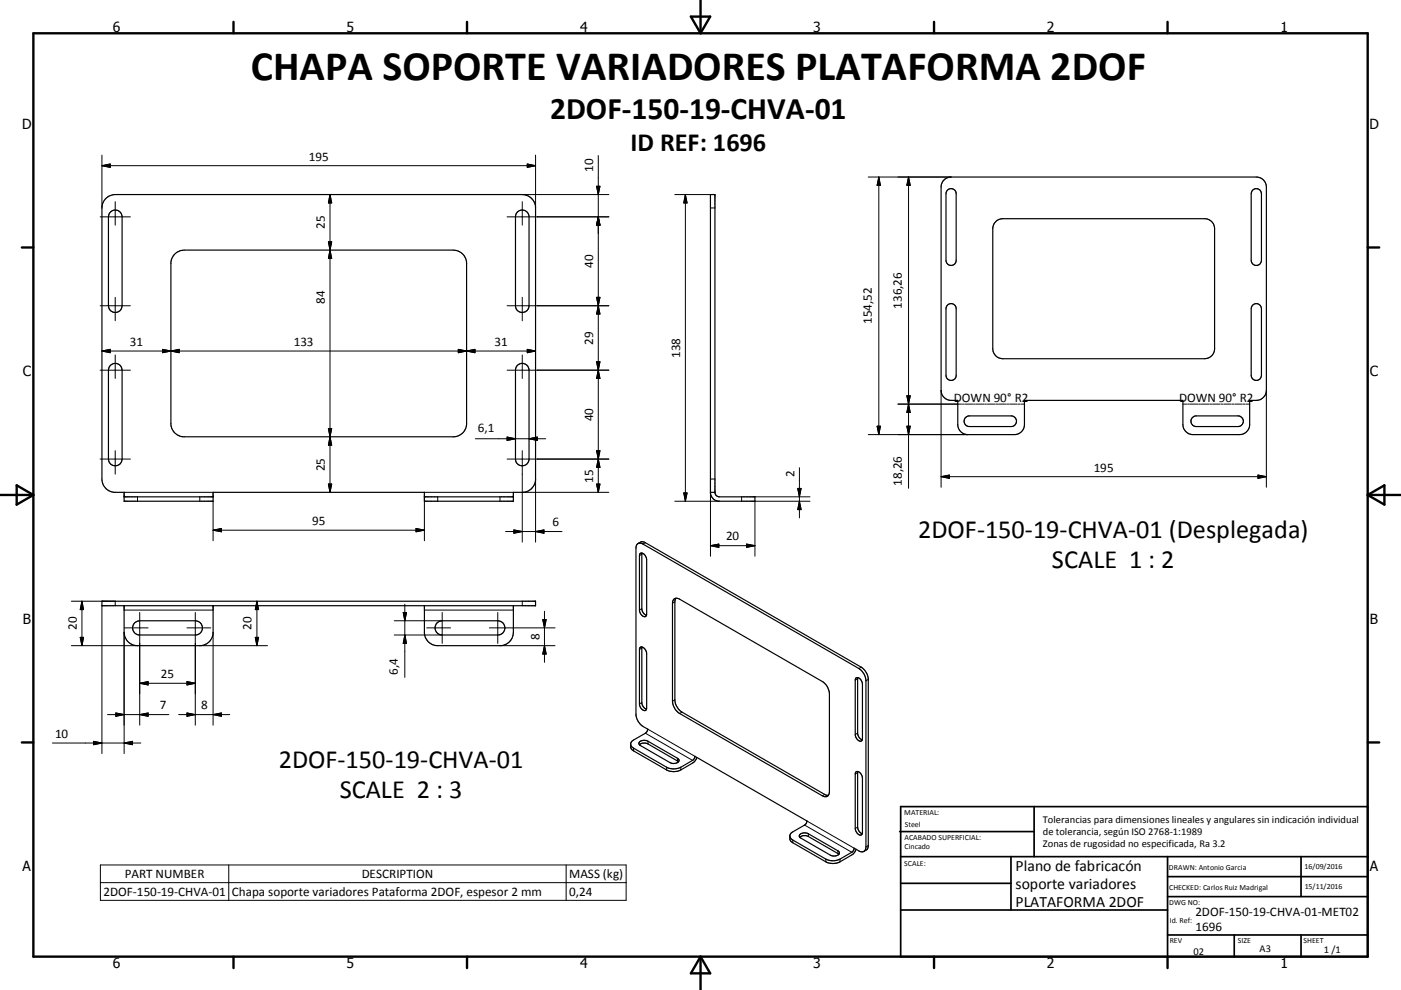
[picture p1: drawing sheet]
<svg xmlns="http://www.w3.org/2000/svg" width="420mm" height="297mm" viewBox="0 0 420 297" stroke-linecap="round" stroke-linejoin="round" font-family="sans-serif">
<g fill="none" stroke="#000" stroke-width=".36">
<path d="M31.9 59.4l1.2-.7 1.4-.3h122.1a4 4 0 0 1 4 4v81.3a4 4 0 0 1-4 4h-2.7v2.7h-26.7v-2.7h-63.3v2.7h-26.7v-2.7h-2.7a4 4 0 0 1-3.9-4v-81.3l.2-1.4zM283 54l1-.7 1.1-.2h91.5a3 3 0 0 1 3.1 3v61a3 3 0 0 1-3.1 3h-1.9v7.3a3 3 0 0 1-3 3h-14.1a3 3 0 0 1-3-3v-7.3h-47.5v7.3a3 3 0 0 1-3 3h-14a3 3 0 0 1-3-3v-7.3h-2a3 3 0 0 1-3-3v-61l.3-1.1zM284.1 57a1.52 1.52 0 0 1 1.6-.3 1.52 1.52 0 0 1 1 1.4v20a1.52 1.52 0 0 1-1.6 1.5 1.52 1.52 0 0 1-1.5-1.5v-20zM375.6 57a1.53 1.53 0 0 1 1.6-.3 1.53 1.53 0 0 1 1 1.4v20a1.54 1.54 0 0 1-1.5 1.5 1.54 1.54 0 0 1-1.6-1.5v-20zM33.2 63.6a2.03 2.03 0 0 1 2.2-.4 2.03 2.03 0 0 1 1.2 1.9v26.6a2.05 2.05 0 0 1-2 2 2.05 2.05 0 0 1-2.1-2v-26.6l.3-1zM52.2 76.4l1.6-1.1 1.4-.3h80.7a4 4 0 0 1 4 4v48.1a4 4 0 0 1-4 3.9h-80.7a4 4 0 0 1-4-3.9v-48.1l.3-1.4zM155.2 63.6a2.04 2.04 0 0 1 2.2-.4 2.04 2.04 0 0 1 1.2 1.9v26.6a2.03 2.03 0 0 1-2 2 2.03 2.03 0 0 1-2.1-2v-26.6l.3-1zM298.5 66.5l1-.7 1.1-.2h60.5a3 3 0 0 1 3 3v36a3 3 0 0 1-3 3h-60.5a3 3 0 0 1-3-3v-36l.3-1.1zM284.1 91.5a1.51 1.51 0 0 1 1.6-.3 1.51 1.51 0 0 1 1 1.4v20a1.52 1.52 0 0 1-1.6 1.5 1.52 1.52 0 0 1-1.5-1.5v-20zM375.6 91.5a1.52 1.52 0 0 1 1.6-.3 1.52 1.52 0 0 1 1 1.4v20a1.54 1.54 0 0 1-1.5 1.5 1.54 1.54 0 0 1-1.6-1.5v-20zM33.2 109.6a2.05 2.05 0 0 1 2.2-.4 2.05 2.05 0 0 1 1.2 1.9v26.6a2.05 2.05 0 0 1-2 2 2.05 2.05 0 0 1-2.1-2v-26.6l.3-1zM155.2 109.6a2.05 2.05 0 0 1 2.2-.4 2.05 2.05 0 0 1 1.2 1.9v26.6a2.03 2.03 0 0 1-2 2 2.03 2.03 0 0 1-2.1-2v-26.6l.3-1z"/>
<path d="M289.6 125.2l1.1-.4h12.5a1.6 1.6 0 0 1 1.6 1.6 1.6 1.6 0 0 1-1.6 1.6h-12.5a1.59 1.59 0 0 1-1.5-1 1.59 1.59 0 0 1 .4-1.8zM357.6 125.2l1.1-.4h12.5a1.6 1.6 0 0 1 1.6 1.6 1.6 1.6 0 0 1-1.6 1.6h-12.5a1.59 1.59 0 0 1-1.5-1 1.59 1.59 0 0 1 .4-1.8zM37.2 149.1h26.7M127.2 149.1h26.7M213 147.7a2.67 2.67 0 0 0 2.7 2.7h10.6v-1.3h-10.6a1.35 1.35 0 0 1-1.4-1.4M213 147.7v-89.3h1.3v89.3M213 147.7h1.3M191.3 163.1l1.1-.6 1.1 .3 64.7 37.4a4.8 4.8 0 0 1 2.1 3.6v49.9l-.3 1-1 .7M191.3 163.1l.7-.2 .8 .3 64.7 37.4a4.7 4.7 0 0 1 2.1 3.6v49.9l-.1 .8-.5 .5M191.3 163.1l-.6 1v50.5a4.9 4.9 0 0 0 2.1 3.3l1.4 .9-.3 .7-4.2 2.7-.6 1M191.9 166.1a1.59 1.59 0 0 1 2 1.8v16.4a.77 .77 0 0 1-.7 .8 .77 .77 0 0 1-.8-.6l-.5-.7-.2-.8v-16.3zM192.5 165.9l-.1 16.9a2.27 2.27 0 0 0 1.4 1.8"/>
<path d="M202.1 179.7l.8-.2 .9 .3 42.7 24.7a4.7 4.7 0 0 1 2.2 3.6v29.4a1.3 1.3 0 0 1-.7 1.4 1.3 1.3 0 0 1-1.5-.2l-42.7-24.6a4.8 4.8 0 0 1-2.2-3.7v-29.4zM202.6 179.5l-.3 1.1v29.4a4.8 4.8 0 0 0 2.2 3.6l42.7 24.7 1.1 .3M30.6 180.4h130v1.3h-130zM37.2 181.7v8a4 4 0 0 0 4 4h18.7a4 4 0 0 0 4-4v-8M40.3 186.9l.9-.5 .7-.2h16.7a2.13 2.13 0 0 1 2.1 2.2 2.13 2.13 0 0 1-2.1 2.1h-16.7a2.13 2.13 0 0 1-2-1.3 2.13 2.13 0 0 1 .4-2.3zM127.2 181.7v8a4 4 0 0 0 4 4h18.7a4 4 0 0 0 4-4v-8M131 186.9l.9-.5 .7-.2h16.6a2.13 2.13 0 0 1 2.2 2.2 2.13 2.13 0 0 1-2.2 2.1h-16.6a2.13 2.13 0 0 1-2-1.3 2.13 2.13 0 0 1 .4-2.3zM191.9 194.3a1.58 1.58 0 0 1 2 1.8v16.3a.77 .77 0 0 1-.7 .8 .77 .77 0 0 1-.8-.5l-.5-.7-.2-.8v-16.4zM192.5 194.1l-.1 16.9a2.27 2.27 0 0 0 1.4 1.8M256.6 203.5a1.59 1.59 0 0 1 2 1.8v16.3a.77 .77 0 0 1-.7 .8 .77 .77 0 0 1-.8-.5l-.5-.7-.2-.8v-16.4zM257.2 203.3l-.1 16.6a2.2 2.2 0 0 0 1.4 2.1M189.1 223.2v1.1l.6 .8 10.2 5.9a4.7 4.7 0 0 0 4.2 0l4-2.4 .8-1.4"/>
<path d="M189.1 223.2l.2 .7 .7 .6 9.9 5.7a4.7 4.7 0 0 0 4.2 0l3.7-2.2 .5-1.1 33.6 19.4-.4 1-4.1 2.4-.6 1.1M191.7 223.5a2.15 2.15 0 0 1 2.6-.3l9.1 5.3M191.7 222.6a2.29 2.29 0 0 1 2.6-.2l8.8 5.1a.68 .68 0 0 1 .5 .6 .68 .68 0 0 1-.4 .6 2.43 2.43 0 0 1-2.3 .1l-9.1-5.2-.3-.5zM256.6 231.6a1.58 1.58 0 0 1 2 1.9v16.3a.77 .77 0 0 1-.7 .8 .77 .77 0 0 1-.8-.5l-.5-.8-.2-.8v-16.3zM257.2 231.5l-.1 16.6a2.2 2.2 0 0 0 1.4 2M236.8 250.8l.2 .6 .7 .6 9.9 5.7a4.7 4.7 0 0 0 4.2 0l3.7-2.1 .6-1.1 1.7 .9h1.2M236.8 250.8l.1 1.3 .5 .6 10.2 5.9a4.7 4.7 0 0 0 4.2 0l4-2.4 .9-1.4M239.8 251.2a2.22 2.22 0 0 1 2.6-.2l9.1 5.3M239.8 250.4a2.28 2.28 0 0 1 2.6-.3l8.8 5.2a.76 .76 0 0 1 .4 .8 .76 .76 0 0 1-.8 .6l-.8 .1-1.1-.2-9-5.3-.3-.5z"/>
</g>
<g fill="none" stroke="#000" stroke-width=".3">
<path d="M30.6 49.7h130M30.6 49.7l2.4-.5v1zM30.6 46.5v15.9M98.9 58.4l.5 2.5h-.9zM98.9 58.4v89.3M156.6 58.4h25.9M158.1 49.2l2.5 .5-2.5 .5zM160.6 46.5v15.9M178.9 55.9h1l-.5 2.5zM179.4 46.7v101M202.3 58.4h10.7M205.5 58.4v92"/>
<path d="M205.5 58.4l.5 2.5h-1zM260.3 53.1h24.8M263.5 53.1l.5 2.5h-1zM263.5 53.1v77.3M272.4 53.1v93.4M272.4 53.1l.5 2.5h-1zM30 65.1h9.1M34.5 60.5v7M98.5 72.5h.9l-.5 2.5zM98.9 75l.5 2.5h-.9zM152 65.1h30.5M156.6 60.5v7"/>
<path d="M179.4 65.1l.5 2.4h-1zM213 62.4h1.3M30 91.7h9.1M34.5 89.2v7M152 91.7h30.5M156.6 89.2v7M178.9 89.2h1l-.5 2.5zM179.4 91.7l.5 2.5h-1zM30 111.1h9.1M30.6 105.3l2.4-.5v1zM30.6 105.3h130M34.5 106.5v7"/>
<path d="M48.7 104.8l5 1v-1l-5 1zM137.4 104.8v1l5-1v1zM152 111.1h30.5M156.6 106.5v7M158.1 104.8l2.5 .5-2.5 .5zM178.9 108.5h1l-.5 2.6zM179.4 111.1l.5 2.4h-1zM271.9 118.8h1l-.5 2.4zM282.1 117.1v29.1M379.7 117.1v29.1M30 137.7h9.1M34.5 135.2v7"/>
<path d="M98.5 128.6h.9l-.5 2.4zM98.9 131l.5 2.6h-.9zM142.5 131.6h21.1M152 137.7h30.5M152 131.1l2.5 .5-2.5 .5zM156.6 135.2v27.4M158.6 131.6l2.5-.5v1zM178.9 135.2h1l-1 5h1zM260.3 130.4h29.8M263 127.9h1l-.5 2.5zM269.2 121.2h19.1M271.9 127.9h1l-.5 2.5z"/>
<path d="M272.4 121.2l.5 2.6h-1zM288.5 121.2h.6M289.4 121.2h2.2M291.9 121.2h.5M292.7 121.2h2.2M295.2 121.2h.6M296 121.2h2.2M298.5 121.2h.6M299.4 121.2h2.2M301.9 121.2h.5M302.7 121.2h2.2M305.2 121.2h.6"/>
<path d="M306 121.2h1.1M354.6 121.2h1.2M356 121.2h.6M356.9 121.2h2.2M359.4 121.2h.5M360.2 121.2h2.2M362.7 121.2h.6M363.5 121.2h2.3M366.1 121.2h.5M366.9 121.2h2.2M369.4 121.2h.5M370.2 121.2h2.2"/>
<path d="M372.7 121.2h.6M373.5 121.2h1.2M37.2 147.7h26.7M41.2 149.1v1.3M59.9 149.1v1.3M63.9 159.1l2.5-.5v.9zM63.9 150.4v11.8M63.9 159.1h63.3M98.5 145.2h.9l-.5 2.5zM124.7 158.6l2.5 .5-2.5 .4zM127.2 147.7h26.7M127.2 149.1v13.1"/>
<path d="M131.2 149.1v1.3M149.9 149.1v1.3M151.6 159.5h16.9M154.1 159l2.5 .5-2.5 .5zM156.6 147.7h25.9M160.6 143.7v18.9M160.6 159.5l2.5-.5v1zM178.9 145.2h1l-.5 2.5zM202.3 150.4h13.4M205 147.9h1l-.5 2.5zM213 143.7h1.3M213 147.7v19.2"/>
<path d="M222.3 149.1v1.3M226.3 149.1h16.5M239.2 146.5h1l-.5 2.6zM239.7 140.3v15.1M239.7 150.4l.5 2.5h-1zM242.8 150.4h-16.5v16.5M282.1 143h97.6M282.1 143l2.5-.5v1zM377.1 142.5l2.6 .5-2.6 .5zM192.4 166.3l-.7 .4M193.5 162.8l-.7 .4M213 163.7h13.3"/>
<path d="M213 163.7l2.5-.5v1zM223.8 163.2l2.5 .5-2.5 .5zM21.4 180.4h13.1v1.3M21.4 193.7h19.8M24.1 191.2h.9l-.4 2.5zM24.6 180.4l.4 2.5h-.9zM24.6 180.4v13.3M30.6 181.7v44.4M37.2 183h26.7M37.2 189.7v36.4M37.3 188.4h7.1M41.9 183.8v33.8"/>
<path d="M56.1 188.4h7.1M58.6 183.8v33.8M59.9 193.7h20.3M63.9 189.7v27.9M76.5 191.2h1l-.5 2.5zM77 180.4v13.3M77 180.4l.5 2.5h-1zM118.2 190.5h14.3M118.2 186.2h14.3M120.9 183.8h1l-.5 2.4zM121.4 181.3v21.9M121.4 190.5l.5 2.5h-1z"/>
<path d="M127.2 183h26.7M127.9 188.4h7.2M132.6 183.8v9.2M146.7 188.4h19.7M149.2 183.8v9.2M149.9 193.7h16.5M156.6 180.4v1.3M162.7 185.9h1l-.5 2.5zM163.2 183.4v15.3M163.2 193.7l.5 2.5h-1zM192.4 182.6l-.7 .4M192.4 194.4l-.7 .4"/>
<path d="M202.3 180.6l-.7 .4M32.2 214.4h18.4M34.7 213.9l2.5 .5-2.5 .5zM41.9 214.4l2.5-.5v1zM41.9 205l2.5-.5v1zM41.9 205h16.7M53.6 214.4h15.3M56.1 204.5l2.5 .5-2.5 .5zM56.1 213.9l2.5 .5-2.5 .5zM63.9 214.4l2.5-.5v1zM192.4 210.8l-.7 .4M193.5 220l14.1 8.1"/>
<path d="M194.2 218.8l14.1 8.1M202.3 210l-.7 .4M204.5 213.6l-.7 .5M257.1 219.9l-.7 .5M257.1 203.6l-.7 .4M258.2 200.2l-.7 .4M260.3 203.8l-.7 .4M15.7 222.9h26.5M28.1 222.4l2.5 .5-2.5 .5zM37.2 222.9l2.5-.5v1zM190 224.5v.8M194.3 222.4v.8"/>
<path d="M199.9 230.2v.8M203.1 227.5v.8M204.1 230.2v.8M247.2 238.3l-.7 .4M257.1 231.8l-.7 .4M30.1 259.5h157.6v10.6h-157.6zM68.6 259.5v10.6M169.7 259.5v10.6M237.7 252v.8M241.2 247.5l14.2 8.2M241.9 246.3l14.2 8.2M242.4 250.1v.9"/>
<path d="M247.6 257.7v.9M251.2 255.3v.8M251.8 257.7v.9M257.1 248.1l-.7 .4M260.3 253.7l-.7 .4M30.1 264.8h157.6"/>
</g>
<g fill="none" stroke="#000" stroke-width=".71">
<path d="M10 10h400v277h-400zM70 6.6v3.4M140 6.6v3.4M207.1 5h5.8l-2.9 5zM210 0v10M280 6.6v3.4M350 6.6v3.4M6.6 74.2h3.4M410 74.2h3.5M0 148.5h10M5 145.6l5 2.9-5 2.9zM410 148.5h10.1"/>
<path d="M410 148.5l5.1-2.9v5.8zM6.6 222.7h3.4M410 222.7h3.5M70 287v3.4M140 287v3.4M210 287v10M210 287l2.9 5h-5.8zM280 287v3.4M350 287v3.4"/>
</g>
<g fill="none" stroke="#000" stroke-width=".51">
<path d="M269.7 249.5h40.3M270 242h140v45h-140zM270 257h140M303.1 257v16M310 242v15M350 257v30M390.1 257v12M270 265h33.1M270 273h80M350 269h60M350 263h60M350 280.5h60"/>
<path d="M370 280.5v6.5M390.1 280.5v6.5"/>
</g>
<g fill="#000" stroke="#000" stroke-width=".3">
<path d="M30.6 49.7l2.4-.5v1zM158.1 49.2l2.5 .5-2.5 .5zM178.9 55.9h1l-.5 2.5zM263.5 53.1l.5 2.5h-1zM272.4 53.1l.5 2.5h-1zM98.5 72.5h.9l-.5 2.5zM98.9 75l.5 2.5h-.9zM98.9 58.4l.5 2.5h-.9zM179.4 65.1l.5 2.4h-1zM205.5 58.4l.5 2.5h-1zM178.9 89.2h1l-.5 2.5zM179.4 91.7l.5 2.5h-1z"/>
<path d="M30.6 105.3l2.4-.5v1zM48.7 104.8l2.5 .5-2.5 .5zM51.2 105.3l2.5-.5v1zM137.4 104.8l2.5 .5-2.5 .5zM139.9 105.3l2.5-.5v1zM158.1 104.8l2.5 .5-2.5 .5zM178.9 108.5h1l-.5 2.6zM179.4 111.1l.5 2.4h-1zM271.9 118.8h1l-.5 2.4zM98.5 128.6h.9l-.5 2.4zM98.9 131l.5 2.6h-.9zM152 131.1l2.5 .5-2.5 .5z"/>
<path d="M158.6 131.6l2.5-.5v1zM178.9 135.2h1l-.5 2.5zM263 127.9h1l-.5 2.5zM271.9 127.9h1l-.5 2.5zM272.4 121.2l.5 2.6h-1zM63.9 159.1l2.5-.5v.9zM98.5 145.2h.9l-.5 2.5zM124.7 158.6l2.5 .5-2.5 .4zM154.1 159l2.5 .5-2.5 .5zM160.6 159.5l2.5-.5v1zM178.9 145.2h1l-.5 2.5zM179.4 137.7l.5 2.5h-1z"/>
<path d="M205 147.9h1l-.5 2.5zM239.2 146.5h1l-.5 2.6zM239.7 150.4l.5 2.5h-1zM282.1 143l2.5-.5v1zM377.1 142.5l2.6 .5-2.6 .5zM213 163.7l2.5-.5v1zM223.8 163.2l2.5 .5-2.5 .5zM24.1 191.2h.9l-.4 2.5zM24.6 180.4l.4 2.5h-.9zM76.5 191.2h1l-.5 2.5zM77 180.4l.5 2.5h-1zM120.9 183.8h1l-.5 2.4z"/>
<path d="M121.4 190.5l.5 2.5h-1zM162.7 185.9h1l-.5 2.5zM163.2 193.7l.5 2.5h-1zM34.7 213.9l2.5 .5-2.5 .5zM41.9 214.4l2.5-.5v1zM41.9 205l2.5-.5v1zM56.1 204.5l2.5 .5-2.5 .5zM56.1 213.9l2.5 .5-2.5 .5zM63.9 214.4l2.5-.5v1zM28.1 222.4l2.5 .5-2.5 .5zM37.2 222.9l2.5-.5v1z"/>
</g>
<text font-size="12.6" x="75.2" y="24">CHAPA SOPORTE VARIADORES PLATAFORMA 2DOF</text>
<text font-size="9.4" x="164.9" y="35.7">2DOF-150-19-CHVA-01</text>
<g font-size="7.9">
<text x="189.1" y="45.2">ID REF: 1696</text>
<text x="275.3" y="161.3">2DOF-150-19-CHVA-01 (Desplegada)</text>
<text x="315.4" y="170.3">SCALE 1 : 2</text>
<text x="83.6" y="230.5">2DOF-150-19-CHVA-01</text>
<text x="101.9" y="239.4">SCALE 2 : 3</text>
</g>
<g font-size="4.7">
<text x="304.5" y="261.2">Plano de fabricacón</text>
<text x="304.5" y="266.6">soporte variadores</text>
<text x="304.5" y="272">PLATAFORMA 2DOF</text>
</g>
<g font-size="4.2">
<text x="33.9" y="9.6">6</text>
<text x="103.9" y="9.6">5</text>
<text x="173.9" y="9.6">4</text>
<text x="243.8" y="9.6">3</text>
<text x="313.9" y="9.6">2</text>
<text x="383.9" y="9.6">1</text>
<text x="6.7" y="38.7">D</text>
<text x="410.5" y="38.7">D</text>
<text x="6.9" y="112.9">C</text>
<text x="410.7" y="112.9">C</text>
<text x="6.9" y="187.1">B</text>
<text x="410.7" y="187.1">B</text>
<text x="6.8" y="261.4">A</text>
<text x="410.7" y="261.4">A</text>
<text x="33.9" y="290.4">6</text>
<text x="103.9" y="290.4">5</text>
<text x="173.9" y="290.4">4</text>
<text x="243.8" y="290.4">3</text>
<text x="313.9" y="290.4">2</text>
<text x="383.9" y="290.4">1</text>
</g>
<g font-size="3.9">
<text x="92.6" y="48.2">195</text>
<text x="177.8" y="51.5" transform="rotate(-90 177.8 51.5)">10</text>
<text x="97.4" y="68.7" transform="rotate(-90 97.4 68.7)">25</text>
<text x="177.8" y="80.4" transform="rotate(-90 177.8 80.4)">40</text>
<text x="97.4" y="91.2" transform="rotate(-90 97.4 91.2)">84</text>
<text x="270.3" y="92.6" transform="rotate(-90 270.3 92.6)">136,26</text>
<text x="261.4" y="97.2" transform="rotate(-90 261.4 97.2)">154,52</text>
<text x="38.9" y="103.8">31</text>
<text x="88.1" y="103.8">133</text>
<text x="148.3" y="103.8">31</text>
<text x="177.8" y="103.4" transform="rotate(-90 177.8 103.4)">29</text>
<text x="204" y="107.4" transform="rotate(-90 204 107.4)">138</text>
<text x="286" y="120.5">DOWN 90° R2</text>
<text x="353.5" y="120.5">DOWN 90° R2</text>
<text x="143.3" y="129.5">6,1</text>
<text x="177.8" y="126.4" transform="rotate(-90 177.8 126.4)">40</text>
<text x="97.4" y="141.4" transform="rotate(-90 97.4 141.4)">25</text>
<text x="238.2" y="143.1" transform="rotate(-90 238.2 143.1)">2</text>
<text x="327.9" y="141.5">195</text>
<text x="177.8" y="144.8" transform="rotate(-90 177.8 144.8)">15</text>
<text x="270.3" y="145.7" transform="rotate(-90 270.3 145.7)">18,26</text>
<text x="93.6" y="157.5">95</text>
<text x="165.7" y="157.9">6</text>
<text x="217.7" y="162.1">20</text>
<text x="23" y="189.1" transform="rotate(-90 23 189.1)">20</text>
<text x="75.4" y="189.1" transform="rotate(-90 75.4 189.1)">20</text>
<text x="161.7" y="192" transform="rotate(-90 161.7 192)">8</text>
<text x="48.3" y="203.5">25</text>
<text x="119.3" y="202.4" transform="rotate(-90 119.3 202.4)">6,4</text>
<text x="47.9" y="212.9">7</text>
<text x="60.3" y="212.9">8</text>
<text x="16.5" y="221.3">10</text>
<text x="37.4" y="263.4">PART NUMBER</text>
<text x="108.5" y="263.4">DESCRIPTION</text>
<text x="170.6" y="263.5">MASS (kg)</text>
<text x="31" y="268.7">2DOF-150-19-CHVA-01</text>
<text x="69.5" y="268.8">Chapa soporte variadores Pataforma 2DOF, espesor 2 mm</text>
<text x="170.6" y="268.7">0,24</text>
<text x="358.4" y="274.9">2DOF-150-19-CHVA-01-MET02</text>
<text x="358.4" y="279.4">1696</text>
</g>
<g font-size="3.1">
<text x="312.7" y="246.8">Tolerancias para dimensiones lineales y angulares sin indicación individual</text>
<text x="312.7" y="250.4">de tolerancia, según ISO 2768-1:1989</text>
<text x="312.7" y="254">Zonas de rugosidad no especificada, Ra 3.2</text>
<text x="357.8" y="286.5">02</text>
<text x="377.6" y="285.6">A3</text>
<text x="396.9" y="285.9">1 /1</text>
</g>
<g font-size="2.4">
<text x="271.1" y="244.4">MATERIAL:</text>
<text x="271.2" y="252">ACABADO SUPERFICIAL:</text>
<text x="271.3" y="248">Steel</text>
<text x="271.2" y="254.7">Cincado</text>
<text x="271.1" y="259.7">SCALE:</text>
<text x="350.4" y="260.9">DRAWN: Antonio Garcia</text>
<text x="391.1" y="260.6">16/09/2016</text>
<text x="350.5" y="266.9">CHECKED: Carlos Ruiz Madrigal</text>
<text x="391.2" y="266.7">15/11/2016</text>
<text x="350.5" y="271.4">DWG NO:</text>
<text x="350.7" y="276.9">Id. Ref:</text>
<text x="350.7" y="282.8">REV</text>
<text x="371.1" y="282.9">SIZE</text>
<text x="390.8" y="283">SHEET</text>
</g>
</svg>
